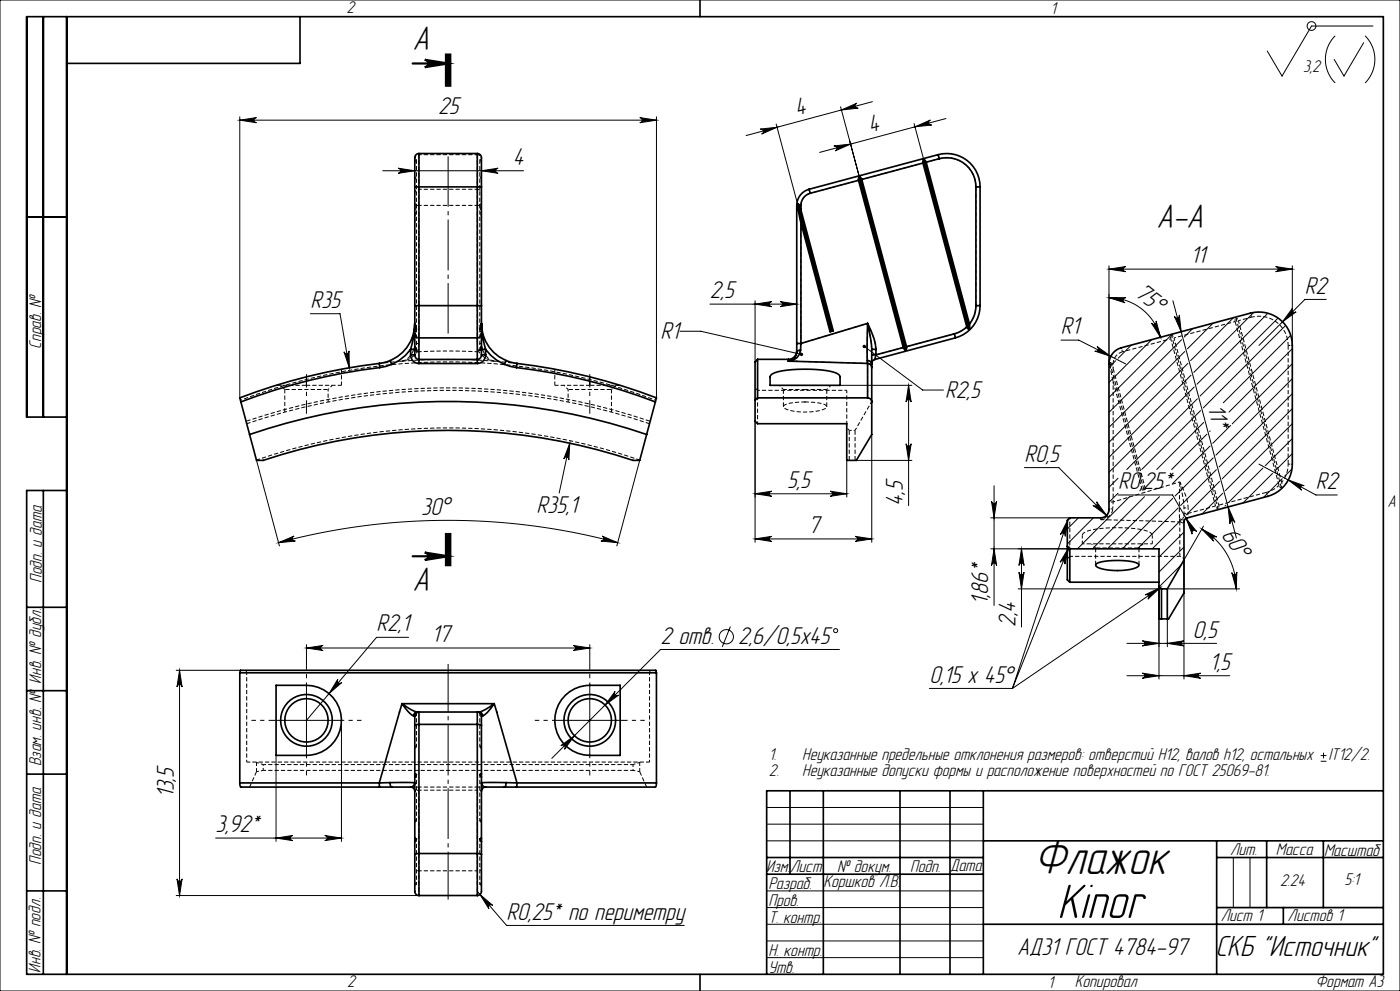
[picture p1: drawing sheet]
<svg xmlns="http://www.w3.org/2000/svg" width="420mm" height="297mm" viewBox="0 0 420 297" stroke-linecap="round" stroke-linejoin="round" font-family="sans-serif">
<path d="M125.7 46.4a1.23 1.23 0 0 0-1.3 1.2M125.7 56.7a1.23 1.23 0 0 0-1.3 1.2M144.4 47.6a1.23 1.23 0 0 0-1.2-1.2M144.4 57.9a1.23 1.23 0 0 0-1.2-1.2M261.5 109.2a1.21 1.21 0 0 0-1.3-1.1M261.5 110.2a1.25 1.25 0 0 0-1.2-1.3M355.2 157.7a1.25 1.25 0 0 0-1.3-1.3M355.2 156.7a1.21 1.21 0 0 0-1.3-1.1M353.9 166.7a1.24 1.24 0 0 1 1.3 1.3" fill="none" stroke="#000" stroke-width=".3" stroke-dasharray="1.3 .6" stroke-dashoffset="1" stroke-linecap="butt"/>
<g fill="none" stroke="#000" stroke-width=".3" stroke-dasharray="1.3 .6" stroke-dashoffset=".5" stroke-linecap="butt">
<path d="M124.9 52.9l-.5 .9M124.9 47.8l-.5 .8M125.7 46.4h17.5M143.2 56.7h-17.5M143.9 52.9l.5 .9M143.9 47.8l.5 .8M277.8 48.6l4-1M125.7 61.6h17.5M292.8 91.6a8.7 8.7 0 0 1-2 5.5M371.5 96.1l3.9-1M124.4 102.9l-.3 2.1M144.8 105l-.4-2.1"/>
<path d="M227.3 117l-.8-.8M239 108.3l21.3 .6M261.5 104.7l-.3-3-.9-4.8M254.8 129l-.8-.8M386.4 139.1a8.8 8.8 0 0 1-1.9 5.5M332.7 155.8l21.2 .6M332.7 152.9a2.86 2.86 0 0 1-2.5 2.8M355.2 152.2l-.3-3-1-4.8M384.4 146.2l-.4-.2-.3-.5M320.2 167.5l.7-.8M77 228.5l2 .6M125.7 235.9v.9"/>
<path d="M125.7 236.8h17.5M143.2 235.9v.9M143.2 235.9h-17.5M189.9 229.1l2-.6M124.9 251.5v13.6M124.9 246.1l-.5-.7M143.9 251.5v13.6M143.9 246.1l.5-.7M143.2 261h-17.5"/>
</g>
<g fill="none" stroke="#000" stroke-width=".3" stroke-dasharray="1.3 .6" stroke-dashoffset=".6" stroke-linecap="butt">
<path d="M124.4 48.9l.5-1.1M124.4 54l.5-1.1M144.4 48.9l-.5-1.1M144.4 54l-.5-1.1M243.1 57.9l-.4-1.2M281.8 47.6l-.4-1.2M292.8 56h1.2M292.8 91.6h1.2M370.6 96.4l.2-1.1M370.8 95.3l.7 .8M375.4 95.1l-.3-1.2M125.2 105.4l-1.1-.4"/>
<path d="M125.7 102.9h-1.3M144.4 102.9h-1.2M144.8 105l-1.1 .4M240.2 105l.1-2.1M240.3 102.9h-1.3M254 117h-26.7M261.5 106.4h1.3M261.5 104.7h1.3M286.3 100.1l.3 1.2M336.7 105.4l-.3-1.2M351.2 101.5l.3-1M351.5 100.5l.7 .8"/>
<path d="M386.4 103.5h1.3M227.3 127v-7.8M386.4 139.1h1.3M333.8 152.5l.1-2.1M333.9 150.4h-1.2M355.2 153.9h1.2M355.2 152.2h1.2M365.4 152.5l-.7-.8M365.6 151.4l-.2 1.1M380 147.6l.3 1.2M345.7 163h-21M194.9 201.6v26.8"/>
<path d="M74 228.4v-26.8M79 230.9l-2 .4M191.9 231.3l-2-.4"/>
</g>
<g fill="none" stroke="#000" stroke-width=".3" stroke-dasharray="1.3 .6" stroke-linecap="butt">
<path d="M124.9 47.8v50.9M125.7 46.4v-.4M143.2 46v.4M143.9 47.8v50.9M292.8 56v35.6M124.5 61.6h-.1M124.9 61.6v-.4M144 61.6l-.1-.4M144.4 61.6h-.1M239.3 61.6h-.3M239.3 61.6v-.4M240.3 61.6h-.5"/>
<path d="M124.3 98.3l.1-.4M124.4 99.2l.5 .1M124.9 99.3l-.5 .1M143.9 99.3l.5 .1M144.4 99.2l-.5 .1M370.6 96.4l13.1 49.1M370.8 95.3l13.6 50.9M114.8 108.8h.3M143.7 105.4a177.5 177.5 0 0 0-18.5 0M153.8 108.8h.3M235 116.7v5.2M236.5 107.7v.5"/>
<path d="M333 108.7l10.2 38.1M333 109.1h-.3M333 109.1v-.4M333.9 109.1h-.4M333.9 110.4l9.8 36.3M386.4 103.5v35.6M235 121.9l.1-.2M241.2 120.5h.5M248 121.7v.2M248 121.9v-5.2M330.2 155.2v.5M332.7 152.9v-.2"/>
<path d="M343.2 146.8l-.5 .1M343.7 146.7l-.5 .1M328.7 164.2v5.2M341.7 169.4v-5.2M345.7 160.4a2.61 2.61 0 0 0-2.4-1.5 39.4 39.4 0 0 0-17.6 .5l-.6 .3-.4 .7M74.9 235.9l2.1-4.6M76.9 228.4l.1 .1M143.2 236.8v24.2M191.9 231.3l2.1 4.6M191.9 228.5v-.1M124.4 246.3l.5-.2M144.4 246.3l-.5-.2"/>
<path d="M124.4 265.2l.5-.1M125.7 261v-24.2M144.4 265.2l-.5-.1"/>
</g>
<g fill="none" stroke="#000" stroke-width=".3" stroke-dasharray="1.3 .6" stroke-dashoffset=".2" stroke-linecap="butt">
<path d="M125.7 56.7v-10.3M143.2 46.4v10.3M281.8 47.6a8.8 8.8 0 0 1 11 8.4M375.4 95.1a8.8 8.8 0 0 1 11 8.4M235 116.7h6.5M241.5 116.7h6.5M260.3 108.9v10.3M271 104.2l-8.2 2.2M191.9 137.9a176.2 176.2 0 0 0-115 0M353.9 156.4v10.3M364.7 151.7l-8.3 2.2M74 228.4h120.9"/>
<path d="M77 231.3v-2.8M191.9 231.3v-2.8"/>
</g>
<g fill="none" stroke="#000" stroke-width=".3" stroke-dasharray="1.3 .6" stroke-dashoffset=".3" stroke-linecap="butt">
<path d="M124.9 98.7v6.3M143.9 98.7v6.3M371.5 96.1l13 48.5M91.9 112.9v2.6M125.2 105.4l.5-2.5M143.2 102.9l.5 2.5M176.9 112.9v2.6M236.5 108.2l2.5 .1M262.8 104.7a18.2 18.2 0 0 0-2.5-7.8M330.2 155.7l2.5 .1M355.2 156.4v-2.5M356.4 152.2a18.2 18.2 0 0 0-2.5-7.8"/>
<path d="M324.7 160.4v2.6M345.7 160.4v2.6M353.9 166.7h-33M124.9 213.7v10.2M143.9 213.7v10.2M123.2 235.9h2.5M124.4 224.3l.5-.4M124.9 232.2v13.9M124.9 223.9l-.5-.5M143.2 235.9h2.5M143.9 232.2v13.9M143.9 223.9l.5-.5"/>
<path d="M144.4 224.3l-.5-.4"/>
</g>
<g fill="none" stroke="#000" stroke-width=".3" stroke-dasharray="1.3 .6" stroke-dashoffset=".4" stroke-linecap="butt">
<path d="M124.9 61.2h-.2l-.2 .4M125.7 61.6h-.8M143.9 61.2h.3l.1 .4M144 61.6h-.8M290 98a8.7 8.7 0 0 1-3.7 2.1M113.8 108.9l6.1-.6M119.9 108.3l.7-.1M148.3 108.2l.7 .1M149 108.3l6.1 .6M260.2 108.1l.1 .8M333 108.7h.2l.3 .4M351.2 101.5l13.5 50.2"/>
<path d="M351.5 100.5l13.9 52M352.2 101.3l13.4 50.1M254 127v-10M261.5 120.3l-5 8.7M353.9 155.6v.8M383.7 145.5a8.7 8.7 0 0 1-3.7 2.1M73.8 200.9l.2 .7M194.9 201.6l.2-.7M79 229.1h110.9M79 230.9h110.9M124.9 265.1l-.5-.7M143.9 265.1l.5-.7"/>
</g>
<g fill="none" stroke="#000" stroke-width=".3" stroke-dasharray="1.3 .6" stroke-dashoffset=".1" stroke-linecap="butt">
<path d="M143.2 56.7v4.9M125.7 61.6v-4.9M240.3 61.6a3.7 3.7 0 0 1 2.8-3.7M85.4 116.7v6.8M102.4 115.5h-10.5M102.4 115.5v-4.9M120.6 108.2a175 175 0 0 1 27.7 0M124.1 105a4.9 4.9 0 0 1-3.5 3.2M148.3 108.2a4.4 4.4 0 0 1-3.5-3.2M166.4 110.6v4.9M176.9 115.5h-10.5M333.9 109.1a3.7 3.7 0 0 1 2.8-3.7"/>
<path d="M74 127a187.5 187.5 0 0 1 120.9 0M183.4 123.5v-6.8M241.5 120.5a12.9 12.9 0 0 0-6.3 1l-.2 .3a1.22 1.22 0 0 0 1.2 1 18.4 18.4 0 0 0 11.4-.4l.4-.5a3.4 3.4 0 0 0-3.1-1.2l-3.4-.2"/>
</g>
<g fill="none" stroke="#000" stroke-width=".3" stroke-dasharray="1.3 .6" stroke-dashoffset="-.1" stroke-linecap="butt">
<path d="M124.4 66.8l.5-5.2M143.2 61.6v41.3M144.4 66.8l-.4-5.2M85.4 116.7h13M91.9 115.5h-9.1M125.7 102.9v-41.3M170.4 116.7h13M186.1 115.5h-9.2M236.5 108.2a3.8 3.8 0 0 0 3.7-3.2M286.3 100.1l-14.3 3.8M333.9 114.3l-.9-5.2M333.9 114.3l8.8 32.6"/>
<path d="M195.1 126.3a188.3 188.3 0 0 0-121.3 0M254.8 138v-9M256.5 138v-9M330.2 155.7a3.7 3.7 0 0 0 3.6-3.2M380 147.6l-14.4 3.8M328.7 164.2h13"/>
</g>
<g fill="none" stroke="#000" stroke-width=".3" stroke-dasharray="1.3 .6" stroke-dashoffset=".7" stroke-linecap="butt">
<path d="M243.1 57.9l14.5-3.9M258.5 53.8l18.4-4.9M124.5 61.6l-.1 1.3M144.3 61.6l.1 1.3M240.3 62.9v-1.3M260.3 96.9l-20 6M72.1 120a174.3 174.3 0 0 1 124.6 0M120.6 108.2a6.3 6.3 0 0 0 4.6-2.8M143.7 105.4a6.4 6.4 0 0 0 4.6 2.8M170.4 116.7v3.8M240.2 105l-.8 .1-.4 .3M240.3 102.9v-36.1"/>
<path d="M262.8 106.4l-.3 1.3M333.5 109.1l.4 1.3M333.9 110.4v-1.3M336.7 105.4l14.5-3.9M352.2 101.3l18.4-4.9M98.4 120.5v-3.8M333.8 152.5l-.8 .1-.3 .3M333.9 150.4v-36.1M353.9 144.4l-20 6M356.4 153.9l-.3 1.3M125.7 236.8l-1.3 .3M144.4 237.1l-1.2-.3"/>
<path d="M125.7 268.4v-7.4M125.7 261l-1.3-.3M143.2 261v7.4M144.4 260.7l-1.2 .3"/>
</g>
<path d="M84.2 115.5l1.2 1.2M98.4 116.7l1.3-1.2M169.2 115.5l1.2 1.2M183.4 116.7l1.3-1.2M233.8 115.5l1.2 1.2M248 116.7l1.3-1.2M256.5 129h-1.7M327.4 163l1.3 1.2M341.7 164.2l1.2-1.2M79 229.1v1.8M189.9 230.9v-1.8" fill="none" stroke="#000" stroke-width=".3" stroke-dasharray="1.3 .6" stroke-dashoffset=".9" stroke-linecap="butt"/>
<g fill="none" stroke="#000" stroke-width=".5">
<path d="M13 5v120M20 5v287M90 5v14h-70M210 0v5M124.4 56h1.3M124.4 56v35.6M125.7 46a1.54 1.54 0 0 0-1.3 2.1v7.9M125.7 46v10M125.7 46h17.5M125.7 56v35.6M125.7 56h17.5M143.2 46a1.54 1.54 0 0 1 1.2 2.1v7.9"/>
<path d="M143.2 56h1.2M143.2 46v10M143.2 56v35.6M144.4 56v35.6M242.7 56.7a5 5 0 0 0-3.7 4.9M242.7 56.7l.4 1.2M243.1 57.9a3.7 3.7 0 0 0-2.8 3.7M257.6 54l-14.5 3.9M257.6 54l13.4 50.2M257.8 52.9l.7 .9M257.8 52.9l-.2 1.1M257.8 52.9l13.9 52.1"/>
<path d="M258.5 53.8l13.5 50.1M276.9 48.9l13.1 49.1M276.9 48.9l-18.4 4.9M277.1 47.8l.7 .8M277.1 47.8l-.2 1.1M277.1 47.8l13.6 50.9M277.8 48.6l13 48.5M281.4 46.4l.4 1.2M281.4 46.4a10 10 0 0 1 12.6 9.6M281.4 46.4l-38.7 10.3M281.8 47.6a8.8 8.8 0 0 1 11 8.4M281.8 47.6l-4 1"/>
<path d="M292.8 56h1.2M292.8 56v35.6M294 56v35.6M8 65h12M239 61.6h.3M239 61.6v41.3M239.3 61.2h.2l.3 .4M239.3 61.2v.4M239.3 61.2l10.2 38.1M239.3 61.6l1 5.2M239.8 61.6h.5M239.8 61.6l.5 1.3"/>
<path d="M240.3 61.6v1.3M240.3 66.8v36.1M240.3 62.9l9.7 36.3-1 .2-8.7-32.6M124.3 98.3a11.9 11.9 0 0 1-7.3 9.8M124.4 97.9v-.9a28.5 28.5 0 0 1-1.2 7.7M124.4 91.6h1.3M124.4 98v2.1M124.4 97.1l.5 1.6-.3-.2-.2-.5M124.4 91.6v5.5M124.4 97.1v.9M125.7 91.6v9.7M125.7 91.6h17.5"/>
<path d="M143.2 91.6h1.2M143.2 91.6v9.7M144.4 97.1l-.5 1.6 .4-.2 .1-.5M144.4 98v2.1M144.4 91.6v5.5M144.4 97.1v.9M260.3 96.9l-.1 11.2M260.3 96.9v.1a18.1 18.1 0 0 1 2.5 7.7M260.3 96.9l.9 4.8 .3 3M260.3 96.9l-20 6M290 98l.3 .5 .4 .2M290 98a8.7 8.7 0 0 1-3.7 2.1"/>
<path d="M290.8 97.1l-.1 1.6M292.8 91.6a8.7 8.7 0 0 1-2 5.5M292.8 91.6h1.2M294 91.6a10 10 0 0 1-7.4 9.7M113.8 108.9l.1 1.3M113.8 108.9a173.1 173.1 0 0 0-41.9 10.4l.4 1.1M113.9 110.2a173.7 173.7 0 0 0-41.6 10.2M117 108.1l.5 1.1M117 108.1l-3.2 .8M117.5 109.2l-3.6 1M123.2 104.7h1.2M123.2 106.4a2.55 2.55 0 0 0 2.5 2.5"/>
<path d="M123.2 106.4h1.2M123.2 104.7l-1.6 1.8-1.9 1.5-2.2 1.2M123.2 104.7v1.7M124.4 100.1a1.23 1.23 0 0 0 1.3 1.2M124.4 106.4a1.32 1.32 0 0 0 1.3 1.3M124.4 103.9l.5 1.1-.5-.8M124.4 100.1v6.3M125.7 107.7v1.2M125.7 101.3v6.4M125.7 101.3h17.5M125.7 107.7h17.5M125.7 108.9h17.5"/>
<path d="M143.2 107.7v1.2M143.2 101.3v6.4M144.4 100.1a1.23 1.23 0 0 1-1.2 1.2M144.4 106.4a1.33 1.33 0 0 1-1.2 1.3M144.4 103.9l-.5 1.1 .5-.8M144.4 104.7h1.3M144.4 106.4h1.3M144.4 100.1v6.3M145.7 104.7a28.4 28.4 0 0 1-1.3-7.8 12 12 0 0 0 7.4 11.2M145.7 106.4a2.55 2.55 0 0 1-2.5 2.5M145.7 104.7l1.5 1.8 1.8 1.4 2.3 1.3M145.7 104.7v1.7"/>
<path d="M151.3 109.2l3.6 1M151.8 108.1l-.5 1.1M151.8 108.1l3.3 .8M154.9 110.2a173.7 173.7 0 0 1 41.7 10.2M155.1 108.9a170.5 170.5 0 0 1 41.8 10.4l-.3 1.1M155.1 108.9l-.2 1.3M226.5 120v6.3l.8 .7h26.7l.1 11h2.8l4.6-7.8v-9.8M227.3 107.7v11.5M227.3 107.7l-.8 .7v11.6M227.3 107.7h9.2M227.3 119.2h33M227.3 119.2l-.8 .8"/>
<path d="M231.2 112.5a11 11 0 0 1 6.5-1.7 36.8 36.8 0 0 1 13.3 1.1l1 .7v2.9h-21zM236.5 107.7v.5M236.5 108.2l23.8 .7M239 105.2a2.5 2.5 0 0 1-2.5 2.5M239 105.4a2.86 2.86 0 0 1-2.5 2.8M239 102.9v2.5M239 102.9h1.3M240.2 105a3.7 3.7 0 0 1-3.7 3.2M240.2 105l-.8 .1-.4 .3M240.3 102.9l-.1 2.1M260.2 108.1l.1 .8M260.2 108.1a1.21 1.21 0 0 1 1.3 1.1"/>
<path d="M260.3 108.9v10.3M260.3 119.2l.2 .1a1.22 1.22 0 0 1 1 1.1M260.3 108.9a1.25 1.25 0 0 1 1.2 1.3M261.5 110.2v10.2M261.5 109.2v1M261.5 104.7v4.5M261.5 104.7h1.3M261.5 106.4h1.3M262.5 107.7a1.25 1.25 0 0 0-1 1.2M262.8 106.4l-.3 1.3M262.8 104.7v1.7M271 104.2l.7 .8"/>
<path d="M271 104.2l-8.2 2.2M272 103.9l-.3 1.1M286.3 100.1l.3 1.2M286.3 100.1l-14.3 3.8M286.6 101.3l-24.1 6.4M20 125h-12v-120h407v287h-407v-145h12M72.3 120.4l4.7 17.6h2a175.5 175.5 0 0 1 110.9 0h2l4.7-17.6M74.9 130.2a184.2 184.2 0 0 1 119.1 0M13 147v145M320.2 163.7v-7.8l.7-.7h9.3a2.5 2.5 0 0 0 2.5-2.5v-43.6a5 5 0 0 1 3.7-4.9l38.7-10.3a10 10 0 0 1 12.6 9.6v35.6a10 10 0 0 1-7.4 9.7l-24.2 6.4a1.25 1.25 0 0 0-.9 1.2v11.4M320.2 163.7v10.1l.7 .7M320.2 163.7l.7 .8"/>
<path d="M320.9 164.5v10M320.9 164.5h26.8v11.2M320.9 174.5h26.8M328.9 169a20.6 20.6 0 0 1 12.4-.1l.4 .4a3.6 3.6 0 0 1-3.1 1.4 16.5 16.5 0 0 1-9.7-1l-.2-.5zM347.7 175.7l.7 .8M348.4 176.5v9M348.4 176.5h1.8M350.2 176.5v9M355.2 167.8v9.9l-4.6 7.8-2.9-.1v-9.7M355.2 167.8l-5 8.7M8 182h12M8 207h12"/>
<path d="M71.9 201.6h125M71.9 201.6l.2-.7h124.6l.2 .7M71.9 201.6v33M82.8 205.4h6.8a11.2 11.2 0 0 1 12.1 6.7 10.6 10.6 0 0 1-10.9 14.3h-8zM120.6 210.9a9.3 9.3 0 0 0 3.5 3.6M120.6 210.9a11.5 11.5 0 0 0 4.6 2.5 1.2 1.2 0 0 0-1.1 1.1M120.6 210.9h27.7M120.6 210.9l-6.8 23.7M124.1 214.5l.3 .1M124.4 214.6v2.8M124.4 217.4v38.7M124.5 214.2l-.1 .4"/>
<path d="M124.9 213.7l-.4 .5M125.7 217.1l-1.3 .3M125.7 213.4v3.7M125.7 213.4l-.8 .3M125.7 217.1v38.7M125.7 217.1h17.5M125.7 213.4h17.5M143.2 217.1l1.2 .3M143.2 213.4v3.7M143.2 213.4l.8 .3M143.2 217.1v38.7M144 213.7l.3 .5"/>
<path d="M144.3 214.2l.1 .4M144.4 214.6v2.8M144.4 217.4v38.7M144.8 214.5l-.4 .1M148.3 210.9a9.3 9.3 0 0 1-3.5 3.6M148.3 210.9h-.1a11.5 11.5 0 0 1-4.5 2.5 1.2 1.2 0 0 1 1.1 1.1M148.3 210.9l6.8 23.7M169.6 208.4a11.6 11.6 0 0 1 9.6-3h6.9v21h-6.9a11.2 11.2 0 0 1-12.1-6.7 10.5 10.5 0 0 1 2.5-11.3zM196.9 201.6v33M8 232h12M71.9 234.6h41.9M71.9 234.6l.4 1.3h41.6"/>
<path d="M113.8 234.6l.1 1.3M113.9 235.9h3.6M117 234.6h7.4a1.36 1.36 0 0 1-1.2 1.3M117 234.6h-3.2M117 234.6l.2 .9 .3 .4M117.5 235.9h5.7M123.2 235.9a1.25 1.25 0 0 1 1.2 1.2M124.4 231.9l.5 .3-.5 .7M144.4 231.9l-.5 .3 .5 .7M145.7 235.9h5.6M145.7 235.9a1.25 1.25 0 0 0-1.3 1.2M151.3 235.9h3.6"/>
<path d="M151.8 234.6h3.3M151.8 234.6h-7.4a1.36 1.36 0 0 0 1.3 1.3M151.8 234.6l-.1 .9-.4 .4M155.1 234.6h41.8M155.1 234.6l-.2 1.3M196.9 234.6l-.3 1.3h-41.7M237 237v25M247 237v55M270 237v55M285 237v55M295 237v55M415 237h-185v55"/>
<path d="M124.4 256.1v9.7a1.99 1.99 0 0 0 1 2.6h.3M124.4 251.2l.5 .3-.5 .7M125.7 255.8v12.6M125.7 255.8l-1.3 .3M125.7 255.8h17.5M143.2 255.8v12.6M143.2 255.8l1.2 .3M144.4 256.1v9.7a1.99 1.99 0 0 1-1 2.6h-.2M144.4 251.2l-.5 .3 .5 .7M230 257h65M295 252h120M365 252v40"/>
<path d="M365 257h50M380 252v20M397 252v20M8 267h12M125.7 268.4h17.5M230 262h65M295 277h120M365 272h50M385 272v5M210 292v5"/>
<circle cx="91.9" cy="215.9" r="6.5"/>
<circle cx="91.9" cy="215.9" r="7.8"/>
<circle cx="176.9" cy="215.9" r="7.8"/>
<circle cx="176.9" cy="215.9" r="6.5"/>
</g>
<path d="M260.3 96.9l-.1 11.2M353.9 144.4v11.2" fill="none" stroke="#000" stroke-width=".3" stroke-dasharray="1.3 .6" stroke-dashoffset="-.2" stroke-linecap="butt"/>
<path d="M262.8 106.4v-1.7M355.2 152.2v1.7M356.4 153.9v-1.7M384.5 144.6l-.1 1.6M320.9 164.5v-9.3" fill="none" stroke="#000" stroke-width=".3" stroke-dasharray="1.3 .6" stroke-dashoffset=".8" stroke-linecap="butt"/>
<g fill="none" stroke="#000" stroke-width=".3">
<path d="M0 0h420v297h-420zM400.5 10.7a10 10 0 0 0 0 14.2M409.1 12.8l-5.9 10-3-5M409.5 10.7a10 10 0 0 1 0 14.2M411.9 7.8h-18.4l-8.9 15-4.4-7.5M71.9 36l5-.8a.77 .77 0 0 0-.7 .8 .77 .77 0 0 0 .7 .8zM71.9 35v84.2M71.9 36h125M191.9 35.2l5 .8-5 .8a.77 .77 0 0 0 .8-.8 .77 .77 0 0 0-.8-.8zM196.9 35v84.2M228.1 38.7l5-.6-4.6 2.1a.77 .77 0 0 0 .5-1 .77 .77 0 0 0-.9-.5zM232.9 37.2l6.4 24"/>
<path d="M252.2 32l5.6 20.9M252.4 33l4.7-2.1a.77 .77 0 0 0-.5 1 .77 .77 0 0 0 .9 .5zM261.7 30.5l-37.9 10.1M274.2 37l2.9 10.8M274.5 38l4.6-2a.77 .77 0 0 0-.5 .9 .77 .77 0 0 0 .9 .6zM283.8 35.5l-37.9 10.2M114.8 51.2h42.3M119.4 50.4l5 .8-5 .7a.77 .77 0 0 0 .8-.7 .77 .77 0 0 0-.8-.8zM144.4 51.2l5-.8a.77 .77 0 0 0-.7 .8 .77 .77 0 0 0 .7 .7zM250.1 43.7l5.1-.5-4.7 2a.77 .77 0 0 0 .5-.9 .77 .77 0 0 0-.9-.6zM332.7 79.7v29.3M382.7 79.9l5 .8-5 .7a.77 .77 0 0 0 .7-.7 .77 .77 0 0 0-.7-.8z"/>
<path d="M387.7 79.7v23.8M93.1 94h8.9l2.8 16.2M204 99.3h6.3l30.1 6.9M213 91.1h26M226.5 91.1l5-.7a.77 .77 0 0 0-.7 .7 .77 .77 0 0 0 .7 .8zM226.5 90.1v18.3M234 90.4l5 .7-5 .8a.77 .77 0 0 0 .8-.8 .77 .77 0 0 0-.8-.7zM332.7 89.2h5.1a.77 .77 0 0 0-.9 .7 .77 .77 0 0 0 .6 .8zM332.7 89.2a16 16 0 0 1 15.4 11.9M332.7 80.7l5-.8a.77 .77 0 0 0-.7 .8 .77 .77 0 0 0 .7 .7zM332.7 80.7h55M345.4 96.8a.77 .77 0 0 0 1 .4 .77 .77 0 0 0 .4-1l1.3 4.9z"/>
<path d="M351.9 90.1l19 71.1M352.3 94.8a.77 .77 0 0 0 .9 .5 .77 .77 0 0 0 .6-.9l.6 5zM357.8 98.5l-2.5 2.5M363.9 96.9l-7.7 7.6M370.1 95.2l-12.9 12.9M376.1 93.6l-18 18M380.4 93.9l-21.3 21.3M383.4 95.3l-23.4 23.4M385.4 97.8l-24.4 24.4M387.8 92.4a.77 .77 0 0 0 0 1 .77 .77 0 0 0 1 .1l-4 2.9zM397.9 89.7h-6.4l-13.8 13.8M103.2 105.4a.77 .77 0 0 0 .9 .6 .77 .77 0 0 0 .6-.8l.1 5z"/>
<path d="M252 115.5h21.6M259.3 103.8l17.5 13.1h6.2M272.6 115.5l.7 5a.77 .77 0 0 0-.7-.7 .77 .77 0 0 0-.8 .7zM272.6 115.5v36M318.3 101.9h5.3l14.1 7.2M329.1 103.9l4.1 2.9-4.8-1.6a.77 .77 0 0 0 1-.3 .77 .77 0 0 0-.3-1zM334.7 108.1l-2 2M339.4 103.4l-3.9 4M345.5 101.8l-12.8 12.8M351.7 100.1l-19 19M354.5 101.8l-21.8 21.8M355.4 105.3l-22.7 22.8"/>
<path d="M356.4 108.9l-23.7 23.7M357.3 112.4l-24.6 24.7M358.3 116l-25.6 25.6M359.2 119.5l-21.2 21.2M387.2 100.5l-20.2 20.2M387.7 104.5l-19 19M387.7 109l-18 18M387.7 113.5l-22.9 22.9M387.7 118l-22 21.9M77 138l6.8 25.6M170.9 132.8l-.3 5.1a.77 .77 0 0 0-.6-.9 .77 .77 0 0 0-.9 .5zM170.9 132.8l-3.1 14.9"/>
<path d="M191.9 138l-6.9 25.6M226.5 126.3v36.2M254 137.9v11.1M256.9 138h16.7M261.5 130.2v32.3M271.8 133a.77 .77 0 0 0 .8 .7 .77 .77 0 0 0 .7-.7l-.7 5zM360.2 123.1l-17.7 17.6M361.1 126.6l-14.1 14.1M362.1 130.1l-10.6 10.6M363 133.7l-11.2 11.2M363.1 129.1l-.2 .2M364 137.2l-11.5 11.5"/>
<path d="M369.2 127.5l-5.4 5.4M377.7 139.1l17.1 9.2h6.4M387.7 122.5l-21 21M387.7 127l-20.1 20M387.7 131.5l-8.1 8.1M387.7 135.9l-5.2 5.2M226.5 148l5-.8a.77 .77 0 0 0-.7 .8 .77 .77 0 0 0 .7 .7zM226.5 148h27.5M249 147.2l5 .8-5 .7a.77 .77 0 0 0 .8-.7 .77 .77 0 0 0-.8-.8zM297.2 155.2h23.7M297.4 150.2a.77 .77 0 0 0 .8 .7 .77 .77 0 0 0 .8-.7l-.8 5zM298.2 145.6v35.9"/>
<path d="M307.3 140.1h10.3l14.4 14.4M320.4 155.7l-.8 5a.77 .77 0 0 0-.5-.9 .77 .77 0 0 0-1 .5zM320.4 155.7l-16.7 50.6M323.5 155.2l-3.3 3.3M328 155.2l-7.8 7.8M329 150.4l3 4.1-4.1-3a.77 .77 0 0 0 1-.1 .77 .77 0 0 0 .1-1zM335.4 143.3l-2.7 2.7M335.4 147.8l-2.7 2.7M335.4 148.3h16.4l4.6 8.1M338.9 148.8l-15.7 15.7M343.4 148.8l-15.7 15.7M347.9 148.8l-15.7 15.7"/>
<path d="M351.8 149.4l-15.1 15.1M353.4 152.2l-12.2 12.3M354.3 155.8l-8.6 8.7M355.1 155.1l-.3 .3M355.2 159.5l-7.5 7.5M355.8 155.4l3.2 3.9a.77 .77 0 0 0-1-.2 .77 .77 0 0 0-.3 1zM360.5 158.6l4.5 2.3a.77 .77 0 0 0-1 .2 .77 .77 0 0 0 .1 1.1zM360.5 158.6a20.7 20.7 0 0 1 10.4 17.9M361 157.7l-5.8 10.1v35.7M364.9 140.8l-10.7 10.7M365.9 144.3l-10.1 10.1M366.8 147.8l-6.2 6.2"/>
<path d="M366.9 152.2l-.1 .2M367.8 151.4l-.3 .3M368.4 151.9l2.1 4.7a.77 .77 0 0 0-1-.5 .77 .77 0 0 0-.5 .9zM378.9 140.3l-10.3 10.3M381.8 141.9l-8.9 8.8M384.7 143.4l-5.7 5.7M386.5 143.9l4.8 1.7a.77 .77 0 0 0-1.1 .3 .77 .77 0 0 0 .3 1zM387.6 140.5l-2.2 2.2M83.6 162.6l4.6-1.9a.77 .77 0 0 0-.5 .9 .77 .77 0 0 0 .9 .6zM83.6 162.6a196.5 196.5 0 0 1 101.7 0M180.6 160.7l4.7 1.9-5-.4a.77 .77 0 0 0 .9-.6 .77 .77 0 0 0-.6-.9zM226.5 161.5l5-.8a.77 .77 0 0 0-.7 .8 .77 .77 0 0 0 .7 .8z"/>
<path d="M226.5 161.5h35M256.5 160.7l5 .8-5 .8a.77 .77 0 0 0 .8-.8 .77 .77 0 0 0-.8-.8zM297.2 164.5h23.7M298.2 164.5l.8 5a.77 .77 0 0 0-.8-.7 .77 .77 0 0 0-.8 .7zM305.4 176.5h43M305.7 171.5a.77 .77 0 0 0 .7 .7 .77 .77 0 0 0 .8-.7l-.8 5zM306.4 164.5l.8 5a.77 .77 0 0 0-.8-.7 .77 .77 0 0 0-.7 .7zM306.4 164.5v23.4M320.6 164.1l-1.1 5a.77 .77 0 0 0-.5-1 .77 .77 0 0 0-1 .4zM320.6 164.1l-16.9 42.2M343.5 178.3l4.6-2.2-3.7 3.5a.77 .77 0 0 0 .1-1.1 .77 .77 0 0 0-1-.2zM347.7 175.7v27.8"/>
<path d="M348.1 176.1l-44.4 30.2M350.2 176.5h21.7M354.3 169.3l-6.4 6.5M355.2 164l-7.5 7.5M369.5 171.6a.77 .77 0 0 0 .9 .6 .77 .77 0 0 0 .7-.8l-.2 5.1zM91.9 194.2l5-.8a.77 .77 0 0 0-.7 .8 .77 .77 0 0 0 .7 .8zM91.9 193.2v6.2M91.9 194.2h85M122.6 191h-9.6l-21.1 24.9M171.9 193.4l5 .8-5 .8a.77 .77 0 0 0 .8-.8 .77 .77 0 0 0-.8-.8zM176.9 193.2v6.2M219.1 187.8l-2.4 6.1"/>
<path d="M251.8 194.6h-53.6l-32.7 32.7M338.1 192.8h26.9M342.7 192l5 .8-5 .8a.77 .77 0 0 0 .7-.8 .77 .77 0 0 0-.7-.8zM350.2 192.8l5-.8a.77 .77 0 0 0-.7 .8 .77 .77 0 0 0 .7 .8zM350.2 185.5v8.3M52.9 200.9h19.2M53.9 200.9l.7 5a.77 .77 0 0 0-.7-.7 .77 .77 0 0 0-.8 .7zM53.9 200.9v67.5M81.9 215.9h20M91.9 205.9v20M101.4 203.6a.77 .77 0 0 0 .1 1 .77 .77 0 0 0 1-.1l-3.8 3.4zM102.4 215.9v36.3"/>
<path d="M166.9 215.9h20M176.9 205.9v20M184.5 207.2a.77 .77 0 0 0 .1 1.1 .77 .77 0 0 0 1 0l-4.1 3zM278.8 206.3h24.9M338.1 202.5h30.8M342.7 201.7l5 .8-5 .8a.77 .77 0 0 0 .7-.8 .77 .77 0 0 0-.7-.8zM355.2 202.5l5-.8a.77 .77 0 0 0-.7 .8 .77 .77 0 0 0 .7 .8zM82.8 226.4v25.8M168.3 223.5l4-3-3 4.1a.77 .77 0 0 0 0-1.1 .77 .77 0 0 0-1 0zM396.2 228.1h1.7M396.2 226.4h1.7M397.1 225.6v1.7"/>
<path d="M64.7 251.2h37.7M82.8 251.2l5-.8a.77 .77 0 0 0-.7 .8 .77 .77 0 0 0 .7 .7zM97.4 250.4l5 .8-5 .7a.77 .77 0 0 0 .8-.7 .77 .77 0 0 0-.8-.8zM230 242h65M230 247h65M230 252h65M370 257v15M375 257v15M52.9 268.4h72.8M53.1 263.4a.77 .77 0 0 0 .8 .7 .77 .77 0 0 0 .7-.7l-.7 5zM143.2 267.1l8.8 10.2h53.3M144 268.1l3.8 3.3a.77 .77 0 0 0-1-.1 .77 .77 0 0 0-.1 1.1z"/>
<path d="M230 267h65M230 272h65M230 277h65M230 282h65M230 287h65"/>
<circle cx="393.5" cy="7.8" r="1.31"/>
<circle cx="217.9" cy="190.8" r="2.14"/>
<circle cx="250.7" cy="189" r=".61"/>
</g>
<path d="M127.4 17.9l7 1.1-7 1.1a1.12 1.12 0 0 0 1.1-1.1 1.12 1.12 0 0 0-1.1-1.1zM133.8 16v10M134.4 16v10M135.1 16v10M133.8 159.7v10M134.4 159.7v10M135.1 159.7v10zM127.4 165.6l7 1.1-7 1.1a1.12 1.12 0 0 0 1.1-1.1 1.12 1.12 0 0 0-1.1-1.1z" fill="none" stroke="#000" stroke-width=".65" stroke-linecap="butt"/>
<path d="M134.4 269.6v-70.6" fill="none" stroke="#000" stroke-width=".3" stroke-dasharray="15.2 1.3 1.3 1.3" stroke-dashoffset=".9" stroke-linecap="butt"/>
<path d="M91.9 112.1v11.9M176.9 112.1v11.9" fill="none" stroke="#000" stroke-width=".3" stroke-dasharray="15.2 1.3 1.3 1.3" stroke-dashoffset="11.2" stroke-linecap="butt"/>
<path d="M134.4 46.9v53.1" fill="none" stroke="#000" stroke-width=".3" stroke-dasharray="15.2 1.3 1.3 1.3" stroke-dashoffset=".1" stroke-linecap="butt"/>
<path d="M81.9 215.9h-6.5M91.9 205.9v-6.5M101.9 215.9h6.5M166.9 215.9h-6.5M176.9 205.9v-6.5M186.9 215.9h6.5M91.9 225.9v6.5M176.9 225.9v6.5" fill="none" stroke="#000" stroke-width=".3" stroke-dasharray="15.2 1.3 1.3 1.3" stroke-dashoffset="13.9" stroke-linecap="butt"/>
<path d="M123.8 19h10.6M123.8 166.7h10.6" fill="none" stroke="#000" stroke-width=".65"/>
<g fill="#000">
<path d="M170.9 132.8l-.3 5.1a.77 .77 0 0 0-.6-.9 .77 .77 0 0 0-.9 .5z"/>
<path d="M127.4 17.9l7 1.1-7 1.1a1.12 1.12 0 0 0 1.1-1.1 1.12 1.12 0 0 0-1.1-1.1zM127.4 165.6l7 1.1-7 1.1a1.12 1.12 0 0 0 1.1-1.1 1.12 1.12 0 0 0-1.1-1.1z"/>
<path d="M119.4 50.4l5 .8-5 .7a.77 .77 0 0 0 .8-.7 .77 .77 0 0 0-.8-.8zM144.4 51.2l5-.8a.77 .77 0 0 0-.7 .8 .77 .77 0 0 0 .7 .7zM71.9 36l5-.8a.77 .77 0 0 0-.7 .8 .77 .77 0 0 0 .7 .8zM191.9 35.2l5 .8-5 .8a.77 .77 0 0 0 .8-.8 .77 .77 0 0 0-.8-.8z"/>
<path d="M250.1 43.7l5.1-.5-4.7 2a.77 .77 0 0 0 .5-.9 .77 .77 0 0 0-.9-.6zM274.5 38l4.6-2a.77 .77 0 0 0-.5 .9 .77 .77 0 0 0 .9 .6zM228.1 38.7l5-.6-4.6 2.1a.77 .77 0 0 0 .5-1 .77 .77 0 0 0-.9-.5zM252.4 33l4.7-2.1a.77 .77 0 0 0-.5 1 .77 .77 0 0 0 .9 .5z"/>
<path d="M226.5 91.1l5-.7a.77 .77 0 0 0-.7 .7 .77 .77 0 0 0 .7 .8zM234 90.4l5 .7-5 .8a.77 .77 0 0 0 .8-.8 .77 .77 0 0 0-.8-.7z"/>
<path d="M345.4 96.8a.77 .77 0 0 0 1 .4 .77 .77 0 0 0 .4-1l1.3 4.9zM332.7 89.2h5.1a.77 .77 0 0 0-.9 .7 .77 .77 0 0 0 .6 .8z"/>
<path d="M352.3 94.8a.77 .77 0 0 0 .9 .5 .77 .77 0 0 0 .6-.9l.6 5zM368.4 151.9l2.1 4.7a.77 .77 0 0 0-1-.5 .77 .77 0 0 0-.5 .9z"/>
<path d="M103.2 105.4l1.6 4.8-.1-5a.77 .77 0 0 1-.6 .8 .77 .77 0 0 1-.9-.6zM144 268.1l2.7 4.3a.77 .77 0 0 1 .1-1.1 .77 .77 0 0 1 1 .1zM101.4 203.6l-2.7 4.3 3.8-3.4a.77 .77 0 0 1-1 .1 .77 .77 0 0 1-.1-1zM82.8 251.2l5-.8a.77 .77 0 0 0-.7 .8 .77 .77 0 0 0 .7 .7zM97.4 250.4l5 .8-5 .7a.77 .77 0 0 0 .8-.7 .77 .77 0 0 0-.8-.8zM342.7 201.7l5 .8-5 .8a.77 .77 0 0 0 .7-.8 .77 .77 0 0 0-.7-.8zM355.2 202.5l5-.8a.77 .77 0 0 0-.7 .8 .77 .77 0 0 0 .7 .8zM343.5 178.3l4.6-2.2-3.7 3.5a.77 .77 0 0 0 .1-1.1 .77 .77 0 0 0-1-.2zM320.6 164.1l-1.1 5a.77 .77 0 0 0-.5-1 .77 .77 0 0 0-1 .4zM320.4 155.7l-.8 5a.77 .77 0 0 0-.5-.9 .77 .77 0 0 0-1 .5zM329 150.4a.77 .77 0 0 1-.1 1 .77 .77 0 0 1-1 .1l4.1 3zM329.1 103.9a.77 .77 0 0 1 .3 1 .77 .77 0 0 1-1 .3l4.8 1.6zM387.8 92.4l-3 4 4-2.9a.77 .77 0 0 1-1-.1 .77 .77 0 0 1 0-1zM386.5 143.9l4 3a.77 .77 0 0 1-.3-1 .77 .77 0 0 1 1.1-.3zM355.8 155.4l1.9 4.7a.77 .77 0 0 1 .3-1 .77 .77 0 0 1 1 .2z"/>
<path d="M240 105.9a.51 .51 0 0 0 .2 .8 .51 .51 0 0 0 .7-.4l-.5-.1 .5 .1-.2-.5zM258.9 103.4l.4 .4-.4-.3a.51 .51 0 0 0 .3 .8 .51 .51 0 0 0 .6-.6 .51 .51 0 0 0-.9-.3z"/>
<path d="M272.6 115.5l.7 5a.77 .77 0 0 0-.7-.7 .77 .77 0 0 0-.8 .7zM271.8 133a.77 .77 0 0 0 .8 .7 .77 .77 0 0 0 .7-.7l-.7 5z"/>
<path d="M226.5 148l5-.8a.77 .77 0 0 0-.7 .8 .77 .77 0 0 0 .7 .7zM249 147.2l5 .8-5 .7a.77 .77 0 0 0 .8-.7 .77 .77 0 0 0-.8-.8z"/>
<path d="M180.6 160.7l4.7 1.9-5-.4a.77 .77 0 0 0 .9-.6 .77 .77 0 0 0-.6-.9zM83.6 162.6l4.6-1.9a.77 .77 0 0 0-.5 .9 .77 .77 0 0 0 .9 .6z"/>
<path d="M256.5 160.7l5 .8-5 .8a.77 .77 0 0 0 .8-.8 .77 .77 0 0 0-.8-.8zM226.5 161.5l5-.8a.77 .77 0 0 0-.7 .8 .77 .77 0 0 0 .7 .8z"/>
<path d="M305.7 171.5a.77 .77 0 0 0 .7 .7 .77 .77 0 0 0 .8-.7l-.8 5zM306.4 164.5l.8 5a.77 .77 0 0 0-.8-.7 .77 .77 0 0 0-.7 .7z"/>
<path d="M369.5 171.6a.77 .77 0 0 0 .9 .6 .77 .77 0 0 0 .7-.8l-.2 5.1zM360.5 158.6l4.5 2.3a.77 .77 0 0 0-1 .2 .77 .77 0 0 0 .1 1.1z"/>
<path d="M171.9 193.4l5 .8-5 .8a.77 .77 0 0 0 .8-.8 .77 .77 0 0 0-.8-.8zM91.9 194.2l5-.8a.77 .77 0 0 0-.7 .8 .77 .77 0 0 0 .7 .8z"/>
<path d="M350.2 192.8l5-.8a.77 .77 0 0 0-.7 .8 .77 .77 0 0 0 .7 .8zM342.7 192l5 .8-5 .8a.77 .77 0 0 0 .7-.8 .77 .77 0 0 0-.7-.8zM382.7 79.9l5 .8-5 .7a.77 .77 0 0 0 .7-.7 .77 .77 0 0 0-.7-.8zM332.7 80.7l5-.8a.77 .77 0 0 0-.7 .8 .77 .77 0 0 0 .7 .7z"/>
<path d="M53.9 200.9l.7 5a.77 .77 0 0 0-.7-.7 .77 .77 0 0 0-.8 .7zM53.1 263.4a.77 .77 0 0 0 .8 .7 .77 .77 0 0 0 .7-.7l-.7 5zM297.4 150.2a.77 .77 0 0 0 .8 .7 .77 .77 0 0 0 .8-.7l-.8 5zM298.2 164.5l.8 5a.77 .77 0 0 0-.8-.7 .77 .77 0 0 0-.8 .7z"/>
<path d="M168.3 223.5a.77 .77 0 0 1 1 0 .77 .77 0 0 1 0 1.1l3-4.1zM184.5 207.2l-3 4.1 4.1-3a.77 .77 0 0 1-1 0 .77 .77 0 0 1-.1-1.1z"/>
</g>
<g font-size="15.1">
<text x="310.2" y="261.9">Флажок</text>
<text x="317.2" y="275.1">Kinor</text>
</g>
<g font-size="10.5">
<text x="123.8" y="15.1">A</text>
<text x="347" y="68.3">A-A</text>
<text x="123.8" y="177">A</text>
</g>
<text font-size="9" x="364.6" y="286.4">СКБ &quot;Источник&quot;</text>
<g font-size="7.5">
<text x="131.4" y="34.3">25</text>
<text x="239" y="34.7" transform="rotate(-15 239 34.7)">4</text>
<text x="261" y="39.8" transform="rotate(-15 261 39.8)">4</text>
<text x="153.9" y="49.4">4</text>
<text x="357.1" y="78.9">11</text>
<text x="213" y="89.4">2,5</text>
<text x="340.1" y="88.5" transform="rotate(38 340.1 88.5)">75°</text>
<text x="391.5" y="88">R2</text>
<text x="93.1" y="92.3">R35</text>
<text x="198.2" y="101.6">R1</text>
<text x="318.3" y="100.2">R1</text>
<text x="283.6" y="119.2">R2,5</text>
<text x="362.2" y="122" transform="rotate(75 362.2 122)">11*</text>
<text x="307.3" y="138.4">R0,5</text>
<text x="236.1" y="146.2">5,5</text>
<text x="335.4" y="146.6">R0,25*</text>
<text x="394.8" y="146.6">R2</text>
<text x="126.3" y="154.3" transform="rotate(-1 126.3 154.3)">30°</text>
<text x="160.9" y="153.6">R35,1</text>
<text x="270.8" y="151.5" transform="rotate(-90 270.8 151.5)">4,5</text>
<text x="242.4" y="159.8">7</text>
<text x="366.3" y="160.2" transform="rotate(56 366.3 160.2)">60°</text>
<text x="296.5" y="181.5" transform="rotate(-90 296.5 181.5)">1,86*</text>
<text x="113" y="189.3">R2,1</text>
<text x="304.7" y="187.9" transform="rotate(-90 304.7 187.9)">2,4</text>
<text x="357.9" y="191.1">0,5</text>
<text x="129.5" y="192.4">17</text>
<text x="198.2" y="192.9">2 отв.</text>
<text x="221.4" y="192.9">2,6/0,5х45</text>
<text x="362.9" y="200.8">1,5</text>
<text x="278.8" y="204.6">0,15 x 45°</text>
<text x="52.1" y="239.2" transform="rotate(-90 52.1 239.2)">13,5</text>
<text x="64.7" y="249.4">3,92*</text>
<text x="152" y="275.6">R0,25* по периметру</text>
<text x="305.1" y="286.2">АД31 ГОСТ 4784-97</text>
</g>
<g font-size="5.3">
<text x="104" y="4">2</text>
<text x="315.2" y="4.1">1</text>
<text x="390.9" y="21.6">3,2</text>
<text x="12.4" y="104.5" transform="rotate(-90 12.4 104.5)">Справ. №</text>
<text x="416.3" y="151.9">A</text>
<text x="12.5" y="174.7" transform="rotate(-90 12.5 174.7)">Подп. и дата</text>
<text x="12.3" y="204.9" transform="rotate(-90 12.3 204.9)">Инв. № дубл.</text>
<text x="230.7" y="227.9">1.</text>
<text x="240.7" y="227.9">Неуказанные предельные отклонения размеров: отверстий H12, валов h12, остальных</text>
<text x="398.5" y="227.9">IT12/2.</text>
<text x="12.4" y="229.6" transform="rotate(-90 12.4 229.6)">Взам. инв. №</text>
<text x="230.7" y="232.5">2.</text>
<text x="240.7" y="232.5">Неуказанные допуски формы и расположение поверхностей по ГОСТ 25069-81.</text>
<text x="369" y="256.3">Лит.</text>
<text x="382.8" y="256.3">Масса</text>
<text x="397.2" y="256.5">Масштаб</text>
<text x="12.4" y="259.2" transform="rotate(-90 12.4 259.2)">Подп. и дата</text>
<text x="229.8" y="261.3">Изм.</text>
<text x="237" y="261.3">Лист</text>
<text x="251.1" y="261.3">№ докум.</text>
<text x="273" y="261.3">Подп.</text>
<text x="285" y="261.2">Дата</text>
<text x="230.5" y="266.6">Разраб.</text>
<text x="247.1" y="265.9">Коршков Л.В.</text>
<text x="384" y="265.5">2.24</text>
<text x="403.3" y="265.2">5:1</text>
<text x="230.6" y="271.6">Пров.</text>
<text x="230.5" y="276.6">Т. контр.</text>
<text x="366.2" y="276.1">Лист 1</text>
<text x="386.3" y="276.1">Листов 1</text>
<text x="230.6" y="286.6">Н. контр.</text>
<text x="12.2" y="291.5" transform="rotate(-90 12.2 291.5)">Инв. № подл.</text>
<text x="230.6" y="291.6">Утв.</text>
<text x="104.1" y="295.9">2</text>
<text x="314.3" y="296">1</text>
<text x="322.5" y="295.9">Копировал</text>
<text x="394.6" y="295.9">Формат А3</text>
</g>
</svg>
